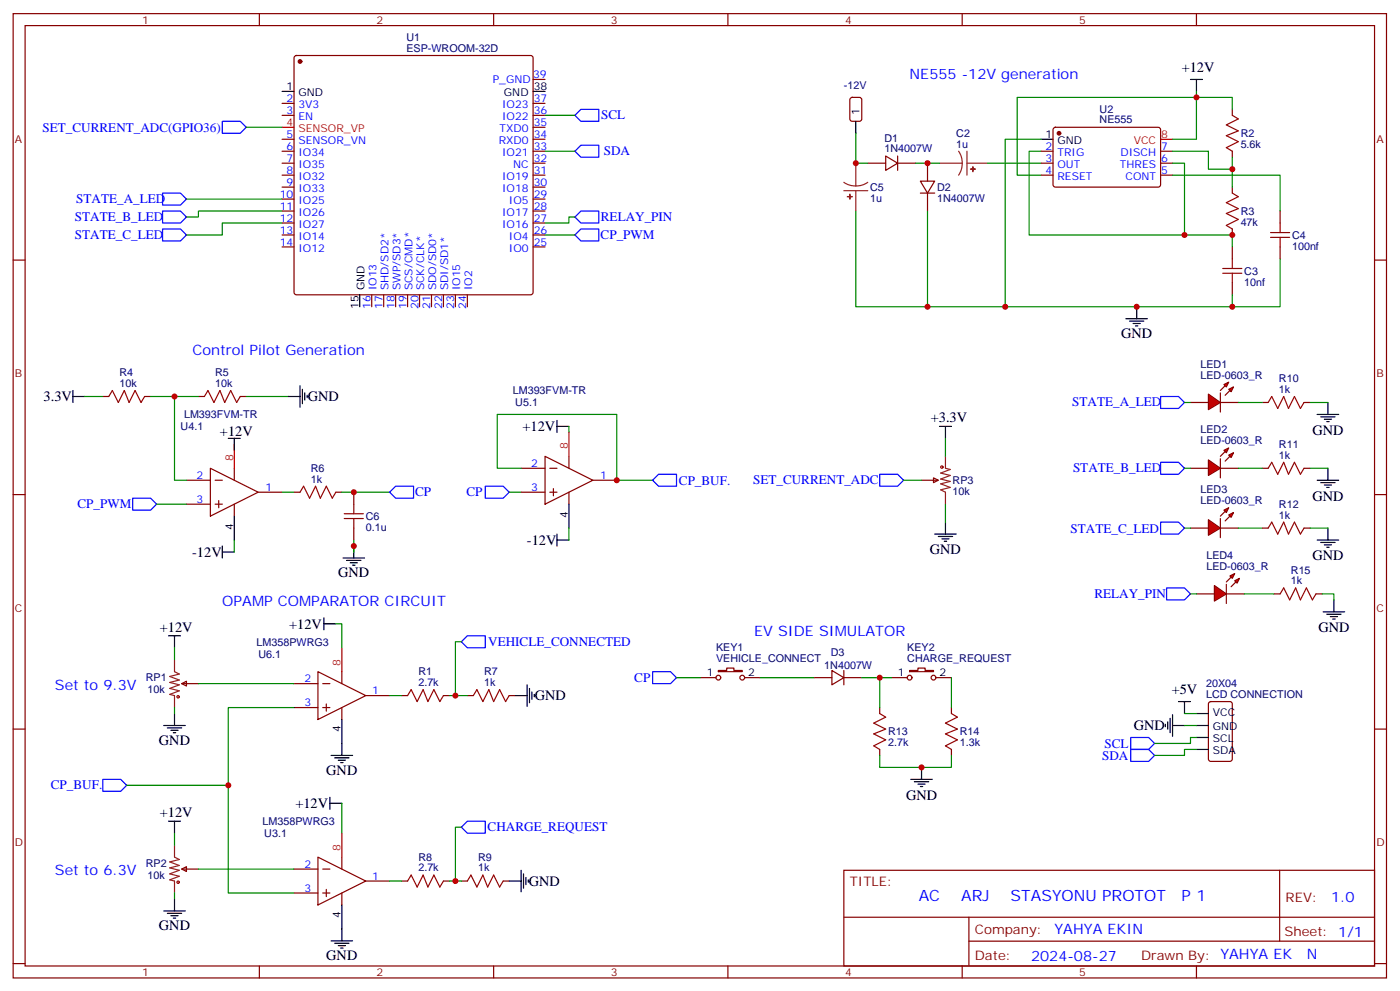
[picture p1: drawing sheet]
<svg xmlns="http://www.w3.org/2000/svg" width="413mm" height="292mm" viewBox="0 0 413 292" stroke-linecap="round" stroke-linejoin="round" font-family="sans-serif">
<g fill="none" stroke="#870000" stroke-width=".35">
<path d="M3.9 4h405.3v284.4h-405.3zM7.4 7.5h398.3v277.3h-398.3zM76.6 4v3.5M87 16.6l.5-.2h69.1l.5 .2 .2 .5v69.1l-.2 .5-.5 .2h-69.1l-.5-.2-.2-.5v-69.1zM145.7 4v3.5M214.8 4v3.5M284 4v3.5M353.1 4v3.5M83.3 30.5h3.5M83.3 34h3.5M157.3 30.5h3.6M157.3 34h3.6"/>
<path d="M157.3 37.5h3.6M157.3 23.4h3.6M251.1 28.9l.4-.2h2.1l.7 .4 .1 6-.5 .6-2.4 .1-.6-.5-.1-5.9zM311 37.7l.5-.2 30.6 .1 .4 .6v16.5l-.7 .5-30.6-.1-.4-.6v-16.3zM363.7 32.2v1.8M83.3 48.1h3.5M83.3 41.1h3.5M83.3 44.6h3.5M83.3 51.6h3.5M83.3 55.2h3.5M83.3 58.7h3.5M157.3 48.1h3.6"/>
<path d="M157.3 41.1h3.6M157.3 44.6h3.6M157.3 51.6h3.6M157.3 55.2h3.6M157.3 58.7h3.6M256.1 48.1h5.3M261.4 46l3.5 2.1-3.5 2.1zM264.9 48.1h5.3M264.9 46v4.2M271.6 53.4h4.3l-2.1 3.5zM271.6 56.9h4.3M273.8 48.1v5.3"/>
<path d="M273.8 56.9v5.3M307.3 48.1h3.5M307.3 44.6h3.5M307.3 51.6h3.5M342.5 48.1h3.6M342.5 44.6h3.6M342.5 51.6h3.6M363.7 44.6v1.8M363.7 55.2v1.7M3.9 76.7h3.5M83.3 62.2h3.5M83.3 65.8h3.5"/>
<path d="M83.3 69.3h3.5M83.3 72.8h3.5M157.3 62.2h3.6M157.3 65.8h3.6M157.3 69.3h3.6M157.3 72.8h3.6M363.7 67.5v1.8M363.7 72.8v3.5M377.8 62.2v3.6M377.8 72.8v3.5M405.7 76.7h3.5M109.7 86.9v3.6"/>
<path d="M113.2 86.9v3.6M116.8 86.9v3.6M120.3 86.9v3.6M123.8 86.9v3.6M127.4 86.9v3.6M130.9 86.9v3.6M134.4 86.9v3.6M137.9 86.9v3.6M363.7 83.4v3.5M30.3 116.9h1.8M42.7 116.9h1.7M58.6 116.9h1.7"/>
<path d="M70.9 116.9h1.8M62.1 138.1l14.1 7-14.1 7.1zM69.1 138.1v3.5M153.8 138.1h7.1M160.9 134.5l14.1 7.1-14.1 7.1zM162.3 138.1h2.1M167.9 134.5v3.6M3.9 145.8h3.5M55 141.6h7.1M55 148.7h7.1M63.5 141.6h2.1M63.5 148.7h2.1"/>
<path d="M64.6 147.6v2.1M69.1 148.7v3.5M76.2 145.1h7.1M86.8 145.1h1.7M99.1 145.1h1.8M104.4 145.1v3.6M104.4 155.7v3.5M153.8 145.1h7.1M162.3 145.1h2.1M163.3 144.1v2.1M167.9 145.1v3.6M175 141.6h7"/>
<path d="M405.7 145.8h3.5M93.8 198l14.1 7.1-14.1 7.1zM100.9 198v3.6M3.9 215h3.5M53.6 201.6l1.4-.7v1.4zM53.6 201.6h5M86.8 201.6h7M86.8 208.6h7M95.2 201.6h2.2M95.2 208.6h2.2M96.3 207.6v2.1M100.9 208.6v3.6"/>
<path d="M107.9 205.1h7.1M118.5 205.1h1.8M130.9 205.1h1.7M137.9 205.1h1.8M150.3 205.1h1.7M405.7 215h3.5M53.6 256.3l1.4-.7v1.4zM53.6 256.3h5M86.8 256.3h7M93.8 252.7l14.1 7.1-14.1 7zM95.2 256.3h2.2M100.9 252.7v3.6"/>
<path d="M107.9 259.8h7.1M118.5 259.8h1.8M130.9 259.8h1.7M136.2 259.8h1.7M148.5 259.8h1.8M249.1 256.6h156.6v28.2h-156.6zM377.7 256.6v20.9M86.8 263.3h7M95.2 263.3h2.2M96.3 262.3v2.1M100.9 263.3v3.5M249.1 270.5h156.5"/>
<path d="M286 277.5h119.6M286 270.5v14.1M3.9 284.1h3.5M76.6 284.8v3.6M145.7 284.8v3.6M214.8 284.8v3.6M284 284.8v3.6M353.1 284.8v3.6M405.7 284.1h3.5"/>
</g>
<g fill="#870000" stroke="#870000" stroke-width=".35">
<circle cx="88.5" cy="18.1" r=".53"/>
<circle cx="312.6" cy="39.3" r=".53"/>
</g>
<g fill="none" stroke="#000" stroke-width=".35">
<path d="M83.3 27h3.5M157.3 27h3.6M252.6 35.8v3.5M351.4 23.4h3.5M353.1 23.4v3.6M307.3 41.1h3.5M106.2 86.9v3.6M332.3 94h6.4M333.4 94.7h4.2M334.4 95.4h2.1M335.1 96.1h.7M335.5 90.5v3.5"/>
<path d="M21.5 116.9h3.5M21.5 115.1v3.6M85 116.9h3.5M88.5 113.7v6.4M89.3 114.8v4.2M90 115.9v2.1M90.7 116.6v.7M67.4 129.3h3.5M69.1 129.3v3.5M164.4 125.7h3.5M164.4 124v3.5M69.1 152.2v7"/>
<path d="M164.4 157.5v3.5M164.4 159.2h3.5M167.9 148.7v7M65.6 162.8h3.5M65.6 161v3.5M101.2 164.5h6.4M102.3 165.2h4.2M103.4 165.9h2.1M104.1 166.7h.7M104.4 161v3.5M49.7 187.5h3.6M51.5 187.5v3.5"/>
<path d="M95.6 183.9h3.5M95.6 182.2v3.5M48.3 213.9h6.4M49.4 214.6h4.2M50.4 215.3h2.2M51.2 216h.7M51.5 210.4v3.5M100.9 212.2v10.5M152 205.1h3.6M155.6 201.9v6.4M156.3 203v4.2M157 204v2.2"/>
<path d="M157.7 204.8v.7M97.4 236.9h3.5M97.4 235.1v3.5M97.7 222.7h6.4M98.8 223.4h4.2M99.8 224.2h2.2M100.5 224.9h.7M49.7 242.1h3.6M51.5 242.1v3.6M150.3 259.8h3.5M153.8 256.6v6.4M154.5 257.7v4.2"/>
<path d="M155.2 258.7v2.1M155.9 259.4v.7M48.3 268.6h6.4M49.4 269.3h4.2M50.4 270h2.2M51.2 270.7h.7M51.5 265.1v3.5M97.7 277.4h6.4M98.8 278.1h4.2M99.8 278.8h2.2M100.5 279.5h.7M100.9 266.8v10.6"/>
</g>
<path d="M83.3 37.5h3.5M342.5 41.1h3.6M69.1 131v7.1M167.9 127.5v7M100.9 191v7M100.9 245.7v7" fill="none" stroke="#f00" stroke-width=".35"/>
<path d="M249.1 53.8l1.6 .8 1.9 .2M249.1 56.2h7M252.6 48.1v6.7M252.6 56.2v6M256.1 53.8l-1.7 .8-1.8 .2M277.3 48.1h6.7M282.9 44.6l.9 1.7 .2 1.8M284 48.1l-.3 1.9-.8 1.6M285.4 48.1h6M285.4 44.6v7M51.5 194.5v3.5l1.4 .8-2.8 .7 2.8 1-2.8 .7 2.8 .7-2.8 1.1 2.8 .7-2.8 1.1 1.4 .3v3.5M51.5 249.2v3.5l1.4 .7-2.8 .7 2.8 1.1-2.8 .7 2.8 .7-2.8 1.1 2.8 .7-2.8 1 1.4 .4v3.5" fill="none" stroke="#8c2424" stroke-width=".35"/>
<g fill="#8c2424" stroke="#8c2424" stroke-width=".35">
<path d="M287.1 49.2l.1 1.4z"/>
<path d="M286.5 49.8l1.4 .1z"/>
<path d="M250.1 58h1.4z"/>
<path d="M250.8 57.3l.1 1.4z"/>
</g>
<g fill="none" stroke="#008700" stroke-width=".35">
<path d="M252.6 39.3v8.8h3.5M353.1 27v14.1h-7M363.7 32.2v-3.5h-63.5v22.9h7.1M270.2 48.1h7.1M291.4 48.1h15.9M307.3 41.1h-10.6v49.4h81.1v-14.2M307.3 44.6h-3.6v24.7h45.9M346.1 48.1h3.5v21.2h14.1v3.5M346.1 44.6h10.6v5.3h7M346.1 51.6h31.7v10.6M363.7 46.4v8.8M160.9 69.3h8.8"/>
<path d="M252.6 62.2v28.3h21.2M273.8 62.2v28.3h22.9M363.7 86.9v3.6M25 116.9h5.3M44.4 116.9h14.2M51.5 116.9v24.7h3.5M72.7 116.9h12.3M153.8 138.1h-7v-15.9h35.2v19.4h10.6M167.9 125.7v1.8M46.2 148.7h8.8M69.1 159.2v3.6M83.3 145.1h3.5"/>
<path d="M100.9 145.1h14.1M104.4 159.2v3.6M150.3 145.1h3.5M167.9 155.7v3.5M51.5 191v3.5M99.1 183.9h1.8v7.1M136.2 189.2h-1.8v15.9M51.5 208.6v1.8M58.6 201.6h28.2M86.8 208.6h-19.4v23M115 205.1h3.5M132.6 205.1h5.3"/>
<path d="M37.4 231.6h30v31.7h19.4M100.9 236.9v8.8M51.5 245.7v3.5M58.6 256.3h28.2M115 259.8h3.5M132.6 259.8h3.6M136.2 243.9h-1.8v15.9M51.5 263.3v1.8"/>
</g>
<g fill="none" stroke="#a10000" stroke-width=".35">
<path d="M363.7 34l1.8 1.1-3.6 1.7 3.6 1.8-3.6 1.4 3.6 1.8-3.6 1.7 1.8 1.1M363.7 56.9l1.8 1.1-3.6 1.8 3.6 1.7-3.6 1.4 3.6 1.8-3.6 1.8 1.8 1M360.9 79.2h5.6M363.7 76.3v2.9M375 70h5.6M375 68.6h5.6M377.8 65.8v2.8M377.8 70v2.8M360.9 80.6h5.6M363.7 80.6v2.8M32.1 116.9l1.1-1.8 1.7 3.6 1.8-3.6 1.4 3.6 1.8-3.6 1.7 3.6 1.1-1.8M60.3 116.9l1.1-1.8 1.7 3.6 1.8-3.6 1.4 3.6 1.8-3.6 1.7 3.6 1.1-1.8"/>
<path d="M88.5 145.1l1.1-1.7 1.8 3.5 1.7-3.5 1.4 3.5 1.8-3.5 1.8 3.5 1-1.8M101.6 152.9h5.6M101.6 151.5h5.6M104.4 148.7v2.8M104.4 152.9v2.8M120.3 205.1l1.1-1.8 1.7 3.6 1.8-3.6 1.4 3.6 1.8-3.6 1.7 3.6 1.1-1.8M139.7 205.1l1.1-1.8 1.7 3.6 1.8-3.6 1.4 3.6 1.8-3.6 1.7 3.6 1.1-1.8M120.3 259.8l1.1-1.8 1.7 3.5 1.8-3.5 1.4 3.5 1.8-3.5 1.7 3.5 1.1-1.7M137.9 259.8l1.1-1.8 1.8 3.5 1.7-3.5 1.4 3.5 1.8-3.5 1.8 3.5 1-1.7"/>
<circle cx="52.6" cy="205.5" r=".35"/>
<circle cx="52.6" cy="260.1" r=".35"/>
</g>
<path d="M169.7 69.3l1.7-1.8h5.3v3.5h-5.3zM39.2 146.9h5.2l1.8 1.8-1.8 1.7h-5.2zM115 145.1l1.8-1.7h5.3v3.5h-5.3zM143.2 143.4h5.3l1.8 1.7-1.8 1.8h-5.3zM192.6 141.6l1.8-1.8h5.3v3.6h-5.3zM136.2 189.2l1.7-1.7h5.3v3.5h-5.3zM30.3 229.8h5.3l1.8 1.8-1.8 1.7h-5.3zM136.2 243.9l1.7-1.8h5.3v3.6h-5.3z" fill="none" stroke="#00f" stroke-width=".35"/>
<g fill="#f00" stroke="#870000" stroke-width=".35">
<path d="M356.7 116.2l3.5 2.5-3.5 2.1z"/>
<path d="M360.2 115.9v5.6z"/>
</g>
<g fill="#870000" stroke="#870000" stroke-width=".35">
<path d="M360.2 115.1l1.4-1.4z"/>
<path d="M361.6 116.6l1.4-1.5z"/>
</g>
<g fill="#f00" stroke="#870000" stroke-width=".35">
<path d="M361.2 113.4l1.5-.7-.8 1.4z"/>
<path d="M362.7 114.8l1.4-.7-.7 1.4z"/>
</g>
<path d="M351.4 118.7h5.3M360.2 118.7h5.3" fill="none" stroke="#870000" stroke-width=".35"/>
<g fill="#f00" stroke="#870000" stroke-width=".35">
<path d="M356.7 135.6l3.5 2.5-3.5 2.1z"/>
<path d="M360.2 135.3v5.6z"/>
</g>
<g fill="#870000" stroke="#870000" stroke-width=".35">
<path d="M361.6 133.1l-1.4 1.4z"/>
<path d="M361.6 136l1.4-1.5z"/>
</g>
<g fill="#f00" stroke="#870000" stroke-width=".35">
<path d="M361.2 132.8l1.5-.7-.8 1.4z"/>
<path d="M362.7 134.2l1.4-.7-.7 1.4z"/>
</g>
<path d="M351.4 138.1h5.3M360.2 138.1h5.3" fill="none" stroke="#870000" stroke-width=".35"/>
<g fill="#f00" stroke="#870000" stroke-width=".35">
<path d="M356.7 153.2l3.5 2.5-3.5 2.1z"/>
<path d="M360.2 152.9v5.6z"/>
</g>
<g fill="#870000" stroke="#870000" stroke-width=".35">
<path d="M360.2 152.2l1.4-1.4z"/>
<path d="M361.6 153.6l1.4-1.4z"/>
</g>
<g fill="#f00" stroke="#870000" stroke-width=".35">
<path d="M361.2 150.4l1.5-.7-.8 1.4z"/>
<path d="M362.7 151.8l1.4-.7-.7 1.4z"/>
</g>
<g fill="none" stroke="#870000" stroke-width=".35">
<path d="M372.5 118.7h1.8M384.9 118.7h1.7M372.5 138.1h1.8M384.9 138.1h1.7M351.4 155.7h5.3M360.2 155.7h5.3M372.5 155.7h1.8M384.9 155.7h1.7M206.7 199.8h4.6M212 197.7h2.5v-.7h2.1v.7h2.5v.3h-7.1zM219.8 199.8h4.6M240.2 199.8h5.3"/>
<path d="M245.5 197.7l3.6 2.1-3.6 2.1zM249.1 199.8h5.3M249.1 197.7v4.2M263.2 199.8h4.6M268.5 197.7h2.4v-.7h2.1v.7h2.5v.3h-7zM276.2 199.8h4.6M259.6 208.6v1.8M280.8 208.6v1.8M259.6 221v1.7M280.8 221v1.7"/>
<circle cx="212" cy="199.8" r=".71"/>
<circle cx="219.1" cy="199.8" r=".71"/>
<circle cx="268.5" cy="199.8" r=".71"/>
<circle cx="275.5" cy="199.8" r=".71"/>
</g>
<path d="M374.3 118.7l1.1-1.8 1.7 3.5 1.8-3.5 1.4 3.5 1.8-3.5 1.7 3.5 1.1-1.7M374.3 138.1l1.1-1.8 1.7 3.5 1.8-3.5 1.4 3.5 1.8-3.5 1.7 3.5 1.1-1.7M374.3 155.7l1.1-1.7 1.7 3.5 1.8-3.5 1.4 3.5 1.8-3.5 1.7 3.5 1.1-1.8M259.6 210.4l1.8 1.1-3.5 1.7 3.5 1.8-3.5 1.4 3.5 1.8-3.5 1.7 1.7 1.1M280.8 210.4l1.8 1.1-3.6 1.7 3.6 1.8-3.6 1.4 3.6 1.8-3.6 1.7 1.8 1.1" fill="none" stroke="#a10000" stroke-width=".35"/>
<path d="M342.5 116.9h5.3l1.8 1.8-1.8 1.7h-5.3zM342.5 136.3h5.3l1.8 1.8-1.8 1.7h-5.3zM342.5 154h5.3l1.8 1.7-1.8 1.8h-5.3zM344.3 173.4h5.3l1.8 1.7-1.8 1.8h-5.3zM192.6 198h5.3l1.8 1.8-1.8 1.8h-5.3z" fill="none" stroke="#00f" stroke-width=".35"/>
<g fill="none" stroke="#000" stroke-width=".35">
<path d="M391.9 118.7v3.5M388.8 122.2h6.3M389.8 122.9h4.3M390.9 123.6h2.1M391.6 124.3h.7M391.9 138.1v3.5M388.8 141.6h6.3M388.8 159.2h6.3M389.8 142.3h4.3M389.8 159.9h4.3M390.9 143h2.1M391.6 143.7h.7"/>
<path d="M391.9 155.7v3.5M390.9 160.7h2.1M391.6 161.4h.7M268.8 229.8h6.4M269.9 230.5h4.2M270.9 231.2h2.1M271.6 231.9h.7M272 226.3v3.5"/>
</g>
<g fill="none" stroke="#008700" stroke-width=".35">
<path d="M349.6 118.7h1.8M365.5 118.7h7M386.6 118.7h5.3M349.6 138.1h1.8M365.5 138.1h7M386.6 138.1h5.3M349.6 155.7h1.8M365.5 155.7h7M386.6 155.7h5.3M199.7 199.8h7M224.4 199.8h15.8M254.4 199.8h5.2v8.8"/>
<path d="M259.6 199.8h3.6M280.8 199.8v8.8M259.6 222.7v3.6h21.2v-3.6"/>
</g>
<g fill="#f00" stroke="#870000" stroke-width=".35">
<path d="M358.4 172.6l3.5 2.5-3.5 2.1z"/>
<path d="M361.9 172.3v5.6z"/>
</g>
<g fill="#870000" stroke="#870000" stroke-width=".35">
<path d="M363.4 170.2l-1.5 1.4z"/>
<path d="M363.4 173l1.4-1.4z"/>
</g>
<g fill="#f00" stroke="#870000" stroke-width=".35">
<path d="M363 169.8l1.4-.7-.7 1.4z"/>
<path d="M364.4 171.2l1.4-.7-.7 1.4z"/>
</g>
<path d="M272 141.6h4.9M275.5 140.9l1.4 .7-1.4 .7zM353.1 175.1h5.3M361.9 175.1h5.3M376.1 175.1h1.7M388.4 175.1h1.8M356.9 207.1l.5-.2h5.6l.7 .4v16.5l-.4 .7h-5.9l-.7-.5v-16.4z" fill="none" stroke="#870000" stroke-width=".35"/>
<g fill="none" stroke="#a10000" stroke-width=".35">
<path d="M377.8 175.1l1.1-1.7 1.7 3.5 1.8-3.5 1.4 3.5 1.8-3.5 1.7 3.5 1.1-1.8"/>
<circle cx="278" cy="137.7" r=".35"/>
</g>
<g fill="none" stroke="#000" stroke-width=".35">
<path d="M277.3 125.7h3.5M279 125.7v3.6M275.9 157.5h6.3M276.9 158.2h4.3M278 158.9h2.1M278.7 159.6h.7M279 154v3.5M393.7 176.9v3.5M390.5 180.4h6.4M391.6 181.1h4.2M392.6 181.8h2.2M393.3 182.5h.8"/>
<path d="M344 213.6v.7M344.7 212.9v2.1M345.4 211.8v4.2M346.1 213.9h3.5M346.1 210.7v6.4M347.8 206.9h3.6M349.6 206.9v3.5M353.1 210.4h3.6M353.1 213.9h3.6M353.1 217.5h3.6M353.1 221h3.6"/>
</g>
<g fill="none" stroke="#008700" stroke-width=".35">
<path d="M72.7 37.5h10.6M160.9 34h8.8M55 58.7h28.3M160.9 44.6h8.8M83.3 62.2h-24.7v1.8h-3.6M83.3 65.8h-17.7v3.5h-10.6M169.7 64h-1.8v1.8h-7M279 129.3v5.2M266.7 141.6h5.3M279 148.7v5.3M351.4 175.1h1.7M367.2 175.1h8.9"/>
<path d="M390.2 175.1h3.5v1.8M349.6 210.4h3.5M349.6 213.9h3.5M353.1 217.5h-1.7v1.7h-10.6M353.1 221h-3.5v1.7h-8.8"/>
</g>
<path d="M279 134.5v3.6l1.5 .3-2.9 1.1 2.9 .7-2.9 1.1 2.9 .7-2.9 .7 2.9 1-2.9 .7 1.4 .7v3.6" fill="none" stroke="#8c2424" stroke-width=".35"/>
<path d="M65.6 35.8h5.3l1.8 1.7-1.8 1.8h-5.3zM169.7 34l1.7-1.8h5.3v3.6h-5.3zM48 56.9h5.3l1.7 1.8-1.7 1.8h-5.3zM169.7 44.6l1.7-1.8h5.3v3.6h-5.3zM48 62.2h5.3l1.7 1.8-1.7 1.8h-5.3zM48 67.5h5.3l1.7 1.8-1.7 1.7h-5.3zM169.7 64l1.7-1.8h5.3v3.6h-5.3zM259.6 139.8h5.3l1.8 1.8-1.8 1.8h-5.3zM333.7 217.5h5.3l1.8 1.7-1.8 1.8h-5.3zM333.7 221h5.3l1.8 1.7-1.8 1.8h-5.3z" fill="none" stroke="#00f" stroke-width=".35"/>
<g fill="#c00">
<circle cx="353.1" cy="28.7" r=".88"/>
<circle cx="349.6" cy="69.3" r=".88"/>
<circle cx="363.7" cy="69.3" r=".88"/>
<circle cx="363.7" cy="49.9" r=".88"/>
<circle cx="363.7" cy="90.5" r=".88"/>
<circle cx="335.5" cy="90.5" r=".88"/>
<circle cx="273.8" cy="48.1" r=".88"/>
<circle cx="296.7" cy="90.5" r=".88"/>
<circle cx="252.6" cy="48.1" r=".88"/>
<circle cx="51.5" cy="116.9" r=".88"/>
<circle cx="104.4" cy="145.1" r=".88"/>
<circle cx="67.4" cy="231.6" r=".88"/>
<circle cx="182" cy="141.6" r=".88"/>
<circle cx="134.4" cy="259.8" r=".88"/>
<circle cx="134.4" cy="205.1" r=".88"/>
<circle cx="104.4" cy="161" r=".88"/>
<circle cx="259.6" cy="199.8" r=".88"/>
<circle cx="273.8" cy="90.5" r=".88"/>
<circle cx="272" cy="226.3" r=".88"/>
</g>
<g font-size="4.6" fill="#00f">
<text x="271.2" y="265.6">AC</text>
<text x="283.7" y="265.6">ARJ</text>
<text x="298.3" y="265.6">STASYONU PROTOT</text>
<text x="348.7" y="265.6">P 1</text>
</g>
<g font-size="4.2" fill="#00f">
<text x="268.5" y="23.4">NE555 -12V generation</text>
<text x="56.8" y="104.6">Control Pilot Generation</text>
<text x="65.6" y="178.6">OPAMP COMPARATOR CIRCUIT</text>
<text x="222.6" y="187.5">EV SIDE SIMULATOR</text>
<text x="16.2" y="203.3">Set to 9.3V</text>
<text x="16.2" y="258">Set to 6.3V</text>
<text x="392.9" y="265.9">1.0</text>
<text x="311.2" y="275.4">YAHYA EKIN</text>
<text x="304.3" y="283.2">2024-08-27</text>
<text x="385.7" y="282.7">N</text>
</g>
<g font-size="4.2">
<text x="348.8" y="21.3">+12V</text>
<text x="330.9" y="99.6">GND</text>
<text x="12.9" y="118.3">3.3V</text>
<text x="90.8" y="118.3">GND</text>
<text x="274.7" y="124.5">+3.3V</text>
<text x="64.9" y="128.6">+12V</text>
<text x="154.2" y="127.1">+12V</text>
<text x="387.3" y="128.2">GND</text>
<text x="387.3" y="147.6">GND</text>
<text x="155.5" y="160.7">-12V</text>
<text x="56.7" y="164.2">-12V</text>
<text x="274.5" y="163.5">GND</text>
<text x="387.3" y="165.2">GND</text>
<text x="99.8" y="170.2">GND</text>
<text x="85.4" y="185.3">+12V</text>
<text x="47.2" y="186.3">+12V</text>
<text x="389.1" y="186.4">GND</text>
<text x="157.9" y="206.5">GND</text>
<text x="345.8" y="204.8">+5V</text>
<text x="334.6" y="215.3">GND</text>
<text x="46.9" y="219.6">GND</text>
<text x="96.3" y="228.4">GND</text>
<text x="87.2" y="238.3">+12V</text>
<text x="267.4" y="235.8">GND</text>
<text x="47.2" y="241">+12V</text>
<text x="156.1" y="261.2">GND</text>
<text x="46.9" y="274.2">GND</text>
<text x="96.3" y="283.1">GND</text>
</g>
<g font-size="3.9" fill="#00f">
<text x="177.4" y="35.2">SCL</text>
<text x="12.6" y="38.8">SET_CURRENT_ADC(GPIO36)</text>
<text x="178.2" y="45.8">SDA</text>
<text x="22.5" y="60">STATE_A_LED</text>
<text x="22.1" y="65.3">STATE_B_LED</text>
<text x="177.3" y="65.2">RELAY_PIN</text>
<text x="22.1" y="70.6">STATE_C_LED</text>
<text x="177.3" y="70.6">CP_PWM</text>
<text x="316.5" y="119.8">STATE_A_LED</text>
<text x="200.4" y="142.9">CP_BUF.</text>
<text x="222.3" y="142.8">SET_CURRENT_ADC</text>
<text x="316.7" y="139.3">STATE_B_LED</text>
<text x="22.9" y="149.8">CP_PWM</text>
<text x="122.5" y="146.2">CP</text>
<text x="137.7" y="146.2">CP</text>
<text x="316" y="157.2">STATE_C_LED</text>
<text x="323" y="176.4">RELAY_PIN</text>
<text x="144.1" y="190.4">VEHICLE_CONNECTED</text>
<text x="187.2" y="201">CP</text>
<text x="326" y="220.5">SCL</text>
<text x="325.3" y="224">SDA</text>
<text x="15" y="232.5">CP_BUF.</text>
<text x="143.9" y="245.1">CHARGE_REQUEST</text>
</g>
<g font-size="3.9" fill="#800">
<text x="250.8" y="261.2">TITLE:</text>
<text x="379.5" y="265.9">REV:</text>
<text x="287.7" y="275.4">Company:</text>
<text x="379.1" y="276">Sheet: 1/1</text>
<text x="287.7" y="283.1">Date:</text>
<text x="336.8" y="283.2">Drawn By: YAHYA EK</text>
</g>
<g font-size="3.2" fill="#800">
<text x="42" y="7">1</text>
<text x="111.1" y="7">2</text>
<text x="180.3" y="7">3</text>
<text x="249.4" y="7">4</text>
<text x="318.6" y="7">5</text>
<text x="4.4" y="42.1">A</text>
<text x="406.2" y="42.1">A</text>
<text x="4.4" y="111.3">B</text>
<text x="406.2" y="111.3">B</text>
<text x="4.4" y="180.4">C</text>
<text x="406.2" y="180.4">C</text>
<text x="4.4" y="249.6">D</text>
<text x="406.2" y="249.6">D</text>
<text x="42" y="287.8">1</text>
<text x="111.1" y="287.8">2</text>
<text x="180.3" y="287.8">3</text>
<text x="249.4" y="287.8">4</text>
<text x="318.6" y="287.8">5</text>
</g>
<g font-size="3.2" fill="#000080">
<text x="119.9" y="15.3">ESP-WROOM-32D</text>
<text x="119.9" y="12.1">U1</text>
<text x="249.1" y="26.3">-12V</text>
<text x="324.5" y="33.2">U2</text>
<text x="261.1" y="41.7">D1</text>
<text x="282.2" y="40.3">C2</text>
<text x="324.5" y="36.4">NE555</text>
<text x="366.2" y="40.4">R2</text>
<text x="261.1" y="44.9">1N4007W</text>
<text x="282.2" y="43.5">1u</text>
<text x="366.2" y="43.7">5.6k</text>
<text x="256.8" y="59.5">1u</text>
<text x="256.8" y="56.3">C5</text>
<text x="276.6" y="59.5">1N4007W</text>
<text x="276.6" y="56.3">D2</text>
<text x="366.2" y="63.4">R3</text>
<text x="366.2" y="66.6">47k</text>
<text x="381.4" y="70.4">C4</text>
<text x="381.4" y="73.6">100nf</text>
<text x="367.2" y="81">C3</text>
<text x="367.2" y="84.2">10nf</text>
<text x="35.3" y="110.9">R4</text>
<text x="63.5" y="110.9">R5</text>
<text x="354.3" y="111.6">LED-0603_R</text>
<text x="354.3" y="108.4">LED1</text>
<text x="377.5" y="112.6">R10</text>
<text x="35.3" y="114.1">10k</text>
<text x="63.5" y="114.1">10k</text>
<text x="151.3" y="116.3">LM393FVM-TR</text>
<text x="152.1" y="119.8">U5.1</text>
<text x="377.5" y="115.9">1k</text>
<text x="54.3" y="123.3">LM393FVM-TR</text>
<text x="53.3" y="126.9">U4.1</text>
<text x="354.3" y="131">LED-0603_R</text>
<text x="354.3" y="127.8">LED2</text>
<text x="377.5" y="135.3">1k</text>
<text x="377.5" y="132">R11</text>
<text x="91.7" y="142.3">1k</text>
<text x="91.7" y="139.1">R6</text>
<text x="281.2" y="142.7">RP3</text>
<text x="281.2" y="146">10k</text>
<text x="354.3" y="148.7">LED-0603_R</text>
<text x="354.3" y="145.4">LED3</text>
<text x="377.5" y="149.7">R12</text>
<text x="107.9" y="153.4">C6</text>
<text x="377.5" y="152.9">1k</text>
<text x="107.9" y="156.5">0.1u</text>
<text x="356.1" y="164.9">LED4</text>
<text x="356.1" y="168.1">LED-0603_R</text>
<text x="381" y="172.3">1k</text>
<text x="381" y="169.2">R15</text>
<text x="75.7" y="190.4">LM358PWRG3</text>
<text x="211.3" y="191.9">KEY1</text>
<text x="267.8" y="191.9">KEY2</text>
<text x="76.2" y="193.9">U6.1</text>
<text x="211.3" y="195.1">VEHICLE_CONNECT</text>
<text x="243.3" y="197.3">1N4007W</text>
<text x="245.2" y="193.4">D3</text>
<text x="267.8" y="195.1">CHARGE_REQUEST</text>
<text x="43" y="200.9">RP1</text>
<text x="123.5" y="202.3">2.7k</text>
<text x="123.5" y="199.1">R1</text>
<text x="142.9" y="202.3">1k</text>
<text x="142.9" y="199.1">R7</text>
<text x="356" y="202.6">20X04</text>
<text x="43.5" y="204.5">10k</text>
<text x="356" y="205.8">LCD CONNECTION</text>
<text x="262.1" y="220">2.7k</text>
<text x="262.1" y="216.8">R13</text>
<text x="283.3" y="220">1.3k</text>
<text x="283.3" y="216.8">R14</text>
<text x="77.5" y="243.3">LM358PWRG3</text>
<text x="78" y="246.8">U3.1</text>
<text x="43" y="255.6">RP2</text>
<text x="123.5" y="257">2.7k</text>
<text x="123.5" y="253.8">R8</text>
<text x="141.1" y="257">1k</text>
<text x="141.1" y="253.8">R9</text>
<text x="43.5" y="259.2">10k</text>
</g>
<g font-size="3.2" fill="#00f">
<text x="157.3" y="23.1">39</text>
<text x="145.4" y="24.5">P_GND</text>
<text x="84.6" y="30.1">2</text>
<text x="84.6" y="33.7">3</text>
<text x="88.1" y="31.9">3V3</text>
<text x="88.1" y="35.4">EN</text>
<text x="148.2" y="35.4">IO22</text>
<text x="148.2" y="31.9">IO23</text>
<text x="157.5" y="33.7">36</text>
<text x="157.5" y="30.1">37</text>
<text x="84.6" y="40.7">5</text>
<text x="147.4" y="38.9">TXD0</text>
<text x="157.5" y="40.7">34</text>
<text x="157.5" y="37.2">35</text>
<text x="84.6" y="44.2">6</text>
<text x="84.6" y="47.8">7</text>
<text x="88.1" y="42.5">SENSOR_VN</text>
<text x="88.1" y="46">IO34</text>
<text x="147.2" y="42.5">RXD0</text>
<text x="148.2" y="46">IO21</text>
<text x="157.5" y="47.8">32</text>
<text x="157.5" y="44.2">33</text>
<text x="308.6" y="47.8">3</text>
<text x="308.6" y="44.2">2</text>
<text x="312.1" y="46">TRIG</text>
<text x="330.7" y="46">DISCH</text>
<text x="342.7" y="44.2">7</text>
<text x="342.7" y="47.8">6</text>
<text x="84.6" y="51.3">8</text>
<text x="88.1" y="49.5">IO35</text>
<text x="88.1" y="53.1">IO32</text>
<text x="148.2" y="53.1">IO19</text>
<text x="151.4" y="49.5">NC</text>
<text x="157.5" y="51.3">31</text>
<text x="308.6" y="51.3">4</text>
<text x="312.1" y="53.1">RESET</text>
<text x="312.1" y="49.5">OUT</text>
<text x="330.5" y="49.5">THRES</text>
<text x="332.2" y="53.1">CONT</text>
<text x="342.7" y="51.3">5</text>
<text x="82.6" y="58.3">10</text>
<text x="84.6" y="54.8">9</text>
<text x="88.1" y="56.6">IO33</text>
<text x="148.2" y="56.6">IO18</text>
<text x="157.5" y="58.3">29</text>
<text x="157.5" y="54.8">30</text>
<text x="82.6" y="61.9">11</text>
<text x="82.6" y="65.4">12</text>
<text x="88.1" y="60.1">IO25</text>
<text x="88.1" y="63.6">IO26</text>
<text x="148.2" y="63.6">IO17</text>
<text x="150.2" y="60.1">IO5</text>
<text x="157.5" y="65.4">27</text>
<text x="157.5" y="61.9">28</text>
<text x="82.6" y="68.9">13</text>
<text x="88.1" y="67.2">IO27</text>
<text x="88.1" y="70.7">IO14</text>
<text x="148.2" y="67.2">IO16</text>
<text x="150.2" y="70.7">IO4</text>
<text x="157.5" y="68.9">26</text>
<text x="82.6" y="72.5">14</text>
<text x="88.1" y="74.2">IO12</text>
<text x="150.2" y="74.2">IO0</text>
<text x="157.5" y="72.5">25</text>
<text x="111.1" y="85.6" transform="rotate(-90 111.1 85.6)">IO13</text>
<text x="114.7" y="85.6" transform="rotate(-90 114.7 85.6)">SHD/SD2*</text>
<text x="118.2" y="85.6" transform="rotate(-90 118.2 85.6)">SWP/SD3*</text>
<text x="121.7" y="85.6" transform="rotate(-90 121.7 85.6)">SCS/CMD*</text>
<text x="125.2" y="85.6" transform="rotate(-90 125.2 85.6)">SCK/CLK*</text>
<text x="128.8" y="85.6" transform="rotate(-90 128.8 85.6)">SDO/SD0*</text>
<text x="132.3" y="85.6" transform="rotate(-90 132.3 85.6)">SDI/SD1*</text>
<text x="135.8" y="85.6" transform="rotate(-90 135.8 85.6)">IO15</text>
<text x="139.3" y="85.6" transform="rotate(-90 139.3 85.6)">IO2</text>
<text x="109.4" y="91.1" transform="rotate(-90 109.4 91.1)">16</text>
<text x="112.9" y="91.1" transform="rotate(-90 112.9 91.1)">17</text>
<text x="116.4" y="91.1" transform="rotate(-90 116.4 91.1)">18</text>
<text x="119.9" y="91.1" transform="rotate(-90 119.9 91.1)">19</text>
<text x="123.5" y="91.1" transform="rotate(-90 123.5 91.1)">20</text>
<text x="127" y="91.1" transform="rotate(-90 127 91.1)">21</text>
<text x="130.5" y="91.1" transform="rotate(-90 130.5 91.1)">22</text>
<text x="134.1" y="91.1" transform="rotate(-90 134.1 91.1)">23</text>
<text x="137.6" y="91.1" transform="rotate(-90 137.6 91.1)">24</text>
<text x="156.7" y="137.7">2</text>
<text x="58" y="141.3">2</text>
<text x="177.1" y="141.3">1</text>
<text x="58" y="148.3">3</text>
<text x="78.3" y="144.8">1</text>
<text x="156.7" y="144.8">3</text>
<text x="89.9" y="201.2">2</text>
<text x="89.9" y="208.3">3</text>
<text x="109.9" y="204.8">1</text>
<text x="89.9" y="255.9">2</text>
<text x="89.9" y="263">3</text>
<text x="109.9" y="259.4">1</text>
</g>
<g font-size="3.2">
<text x="84.6" y="26.6">1</text>
<text x="88.1" y="28.4">GND</text>
<text x="148.8" y="28.4">GND</text>
<text x="157.5" y="26.6">38</text>
<text x="253.6" y="34" transform="rotate(-90 253.6 34)">1</text>
<text x="308.6" y="40.7">1</text>
<text x="312.1" y="42.5">GND</text>
<text x="107.6" y="85.6" transform="rotate(-90 107.6 85.6)">GND</text>
<text x="105.8" y="91.1" transform="rotate(-90 105.8 91.1)">15</text>
<text x="167.6" y="152.8" transform="rotate(-90 167.6 152.8)">4</text>
<text x="68.8" y="156.3" transform="rotate(-90 68.8 156.3)">4</text>
<text x="208.6" y="199.5">1</text>
<text x="220.8" y="199.5">2</text>
<text x="265" y="199.5">1</text>
<text x="277.3" y="199.5">2</text>
<text x="100.5" y="215.9" transform="rotate(-90 100.5 215.9)">4</text>
<text x="358" y="211.1">VCC</text>
<text x="358" y="215.3">GND</text>
<text x="358" y="218.9">SCL</text>
<text x="358" y="222.4">SDA</text>
<text x="100.5" y="270.6" transform="rotate(-90 100.5 270.6)">4</text>
</g>
<g font-size="3.2" fill="#f00">
<text x="84.6" y="37.2">4</text>
<text x="88.1" y="38.9">SENSOR_VP</text>
<text x="342.7" y="40.7">8</text>
<text x="334.6" y="42.5">VCC</text>
<text x="68.8" y="136" transform="rotate(-90 68.8 136)">8</text>
<text x="167.6" y="132.4" transform="rotate(-90 167.6 132.4)">8</text>
<text x="100.5" y="196.3" transform="rotate(-90 100.5 196.3)">8</text>
<text x="100.5" y="251" transform="rotate(-90 100.5 251)">8</text>
</g>
</svg>
